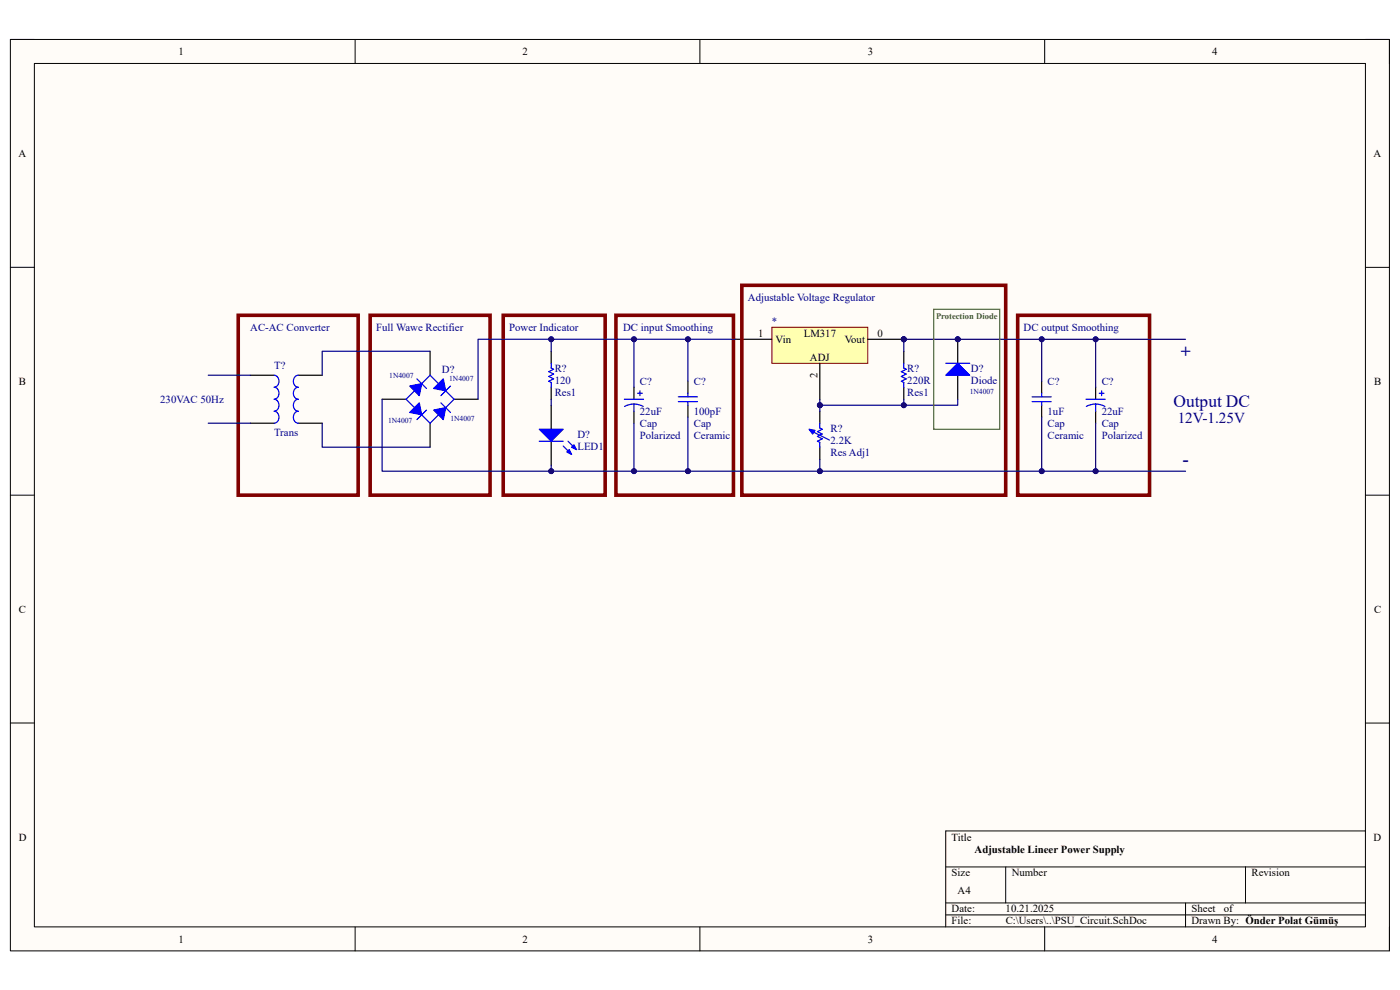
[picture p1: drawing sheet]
<svg xmlns="http://www.w3.org/2000/svg" width="297mm" height="210mm" viewBox="0 0 297 210" stroke-linecap="round" stroke-linejoin="round" font-family="sans-serif">
<path d="M2.2 8.4h292.6v193.3h-292.6z" fill-rule="evenodd" fill="#fffcf8"/>
<path d="M2.2 8.4h292.6v193.3h-292.6z" fill="none" stroke="#000" stroke-width=".21"/>
<path d="M7.3 13.5h282.4v183.1h-282.4z" fill-rule="evenodd" fill="#fffcf8"/>
<g fill="none" stroke="#000" stroke-width=".21">
<path d="M2.2 8.4h5.1M7.3 13.5h282.4v183.1h-282.4zM75.3 8.4v5.1M148.5 8.4v5.1M221.6 8.4v5.1M289.7 8.4h5.1v5.1M2.2 56.7h5.1M289.7 56.7h5.1M2.2 105h5.1M289.7 105.1h5.1M2.2 153.4h5.1M289.7 153.4h5.1"/>
<path d="M289.7 176.3h-89.1v20.3M75.3 196.6v5.1M148.5 196.6v5.1M200.6 183.9h89.1M200.6 191.5h89.1M200.6 194.1h89.1M213.4 183.9v7.6M221.6 196.6v5.1M251.5 191.5v5.1M264.2 183.9v7.6M294.8 196.6v5.1"/>
</g>
<circle cx="191.7" cy="72" r=".51" fill="#000080"/>
<circle cx="191.7" cy="72" r=".51" fill="none" stroke="#000080" stroke-width=".21"/>
<path d="M163.7 69.4h20.4v7.7h-20.4z" fill-rule="evenodd" fill="#ffffb0"/>
<path d="M163.7 69.4h20.4v7.7h-20.4z" fill="none" stroke="#800000" stroke-width=".21"/>
<path d="M184.1 72h7.6" fill="none" stroke="#000" stroke-width=".25"/>
<circle cx="191.7" cy="72" r=".51" fill="#000080"/>
<circle cx="191.7" cy="72" r=".51" fill="none" stroke="#000080" stroke-width=".21"/>
<path d="M53.1 79.6h5.1M63.3 79.6h5M156.1 72h7.6M173.9 77.1v7.6M53.1 89.8h5.1M63.3 89.8h5M145.9 80.9v2.5M145.9 86v2.5M173.9 87.2v2.6M173.9 94.9v2.5M221 80.9v2.5M221 86v2.5" fill="none" stroke="#000" stroke-width=".25"/>
<path d="M58.2 79.6a1.31 1.31 0 0 1 1 1.3 1.31 1.31 0 0 1-1 1.2 1.31 1.31 0 0 1 1 1.3 1.31 1.31 0 0 1-1 1.3 1.31 1.31 0 0 1 1 1.3 1.31 1.31 0 0 1-1 1.2 1.31 1.31 0 0 1 1 1.3 1.31 1.31 0 0 1-1 1.3M63.3 79.6a1.3 1.3 0 0 0-1.1 1.3 1.3 1.3 0 0 0 1.1 1.2 1.3 1.3 0 0 0-1.1 1.3 1.3 1.3 0 0 0 1.1 1.3 1.31 1.31 0 0 0-1.1 1.3 1.31 1.31 0 0 0 1.1 1.2 1.3 1.3 0 0 0-1.1 1.3 1.3 1.3 0 0 0 1.1 1.3M143.9 84.2h4.1M143.9 85.2h4.1M145.9 83.4v.8M145.9 85.2v.8M172.4 91.6l3.6 1.7M173.9 89.8v1l.5 .3-1 .5 1 .5-1 .5 1 .5-1 .5 .5 .3v1M219 84.2h4M219 85.2h4M221 83.4v.8M221 85.2v.8" fill="none" stroke="#00f" stroke-width=".25"/>
<path d="M171.6 91.1l1.3 .2-.5 .8z" fill="#00f"/>
<path d="M91.2 79.6l5.1 5.1-5.1 5.1-5-5.1zM191.7 77.1v1l.5 .2-1 .5 1 .6-1 .5 1 .5-1 .5 .5 .2v1M88.4 80.4l2.1 2M171.6 91.1l1.3 .2-.5 .8z" fill="none" stroke="#00f" stroke-width=".25"/>
<path d="M91.2 74.5v5.1M191.7 74.5v2.6M81.1 84.7h5.1M91.2 89.8v5.1M96.3 84.7h5.1M191.7 82.1v2.6" fill="none" stroke="#000" stroke-width=".25"/>
<path d="M86.9 81.9l2.6-.5-.5 2.5z" fill="#00f"/>
<path d="M86.9 81.9l2.6-.5-.5 2.5zM95.6 81.9l-2.1 2" fill="none" stroke="#00f" stroke-width=".25"/>
<path d="M92 82.4l2-2 .6 2.5z" fill="#00f"/>
<path d="M90.5 87l-2.1 2M92 82.4l2-2 .6 2.5z" fill="none" stroke="#00f" stroke-width=".25"/>
<path d="M89 85.5l.5 2.5-2.6-.5z" fill="#00f"/>
<path d="M89 85.5l.5 2.5-2.6-.5zM93.5 85.5l2.1 2" fill="none" stroke="#00f" stroke-width=".25"/>
<path d="M92 87l2.6-.5-.6 2.5z" fill="#00f"/>
<path d="M92 87l2.6-.5-.6 2.5z" fill="none" stroke="#00f" stroke-width=".25"/>
<path d="M50.5 66.9h25.5v38.1h-25.5zM78.5 66.9h25.5v38.1h-25.5zM130.7 66.9h24.9v38.1h-24.9zM157.4 60.5h56v44.6h-56zM215.9 66.9h28v38.2h-28z" fill="none" stroke="#800000" stroke-width=".76"/>
<path d="M116.9 86v5.1M116.9 93.6v5.1" fill="none" stroke="#000" stroke-width=".25"/>
<path d="M114.4 91.1h5.1l-2.6 2.5z" fill="#00f"/>
<path d="M114.4 91.1h5.1l-2.6 2.5zM119.5 94.6l1.8 1.8M120.5 93.6l1.8 1.8" fill="none" stroke="#00f" stroke-width=".25"/>
<path d="M120.2 95.9l.6-.5 .5 1z" fill="#00f"/>
<path d="M120.2 95.9l.6-.5 .5 1z" fill="none" stroke="#00f" stroke-width=".25"/>
<path d="M121.3 94.9l.5-.5 .5 1z" fill="#00f"/>
<g fill="none" stroke="#00f" stroke-width=".25">
<path d="M116.9 77.1v1l.5 .2-1 .5 1 .5-1 .6 1 .5-1 .5 .5 .2v1M114.4 93.6h5.1M121.3 94.9l.5-.5 .5 1zM132.5 84.7h4M134.5 85.7l1.2 .2 .8 .3M134.5 85.7l-1.2 .2-.8 .3M134.5 85.7v1.5M135.3 83.4h1M135.8 82.9v1M230.4 84.7h4.1M232.4 85.7l1.3 .2 .7 .3M232.4 85.7l-1.2 .2-.7 .3"/>
<path d="M232.4 85.7v1.5M233.2 83.4h1M233.7 82.9v1"/>
</g>
<path d="M116.9 74.5v2.6M116.9 82.1v2.6M134.5 82.1v2.6M134.5 87.2v2.6M232.4 82.1v2.6M232.4 87.2v2.6" fill="none" stroke="#000" stroke-width=".25"/>
<path d="M106.8 66.9h21.6v38.1h-21.6z" fill="none" stroke="#800000" stroke-width=".76"/>
<path d="M173.9 97.4v2.6" fill="none" stroke="#000080" stroke-width=".25"/>
<circle cx="173.9" cy="100" r=".51" fill="#000080"/>
<circle cx="173.9" cy="100" r=".51" fill="none" stroke="#000080" stroke-width=".21"/>
<path d="M173.9 86v1.2" fill="none" stroke="#000080" stroke-width=".25"/>
<circle cx="173.9" cy="86" r=".51" fill="#000080"/>
<circle cx="173.9" cy="86" r=".51" fill="none" stroke="#000080" stroke-width=".21"/>
<path d="M191.7 72v2.5" fill="none" stroke="#000080" stroke-width=".25"/>
<circle cx="191.7" cy="72" r=".51" fill="#000080"/>
<circle cx="191.7" cy="72" r=".51" fill="none" stroke="#000080" stroke-width=".21"/>
<path d="M91.2 74.5h-22.9v5.1M191.7 72h59.8M68.3 89.8v5.1h22.9" fill="none" stroke="#000080" stroke-width=".25"/>
<circle cx="191.7" cy="72" r=".51" fill="#000080"/>
<circle cx="191.7" cy="72" r=".51" fill="none" stroke="#000080" stroke-width=".21"/>
<circle cx="203.2" cy="72" r=".51" fill="#000080"/>
<circle cx="203.2" cy="72" r=".51" fill="none" stroke="#000080" stroke-width=".21"/>
<circle cx="221" cy="72" r=".51" fill="#000080"/>
<circle cx="221" cy="72" r=".51" fill="none" stroke="#000080" stroke-width=".21"/>
<circle cx="232.4" cy="72" r=".51" fill="#000080"/>
<circle cx="232.4" cy="72" r=".51" fill="none" stroke="#000080" stroke-width=".21"/>
<path d="M44.2 79.6h8.9M116.9 72v2.5M44.2 89.8h8.9" fill="none" stroke="#000080" stroke-width=".25"/>
<circle cx="116.9" cy="72" r=".51" fill="#000080"/>
<circle cx="116.9" cy="72" r=".51" fill="none" stroke="#000080" stroke-width=".21"/>
<path d="M116.9 84.7v1.3M116.9 98.7v1.3" fill="none" stroke="#000080" stroke-width=".25"/>
<circle cx="116.9" cy="100" r=".51" fill="#000080"/>
<circle cx="116.9" cy="100" r=".51" fill="none" stroke="#000080" stroke-width=".21"/>
<path d="M81.1 84.7v15.3h170.4" fill="none" stroke="#000080" stroke-width=".25"/>
<circle cx="116.9" cy="100" r=".51" fill="#000080"/>
<circle cx="116.9" cy="100" r=".51" fill="none" stroke="#000080" stroke-width=".21"/>
<circle cx="134.5" cy="100" r=".51" fill="#000080"/>
<circle cx="134.5" cy="100" r=".51" fill="none" stroke="#000080" stroke-width=".21"/>
<circle cx="145.9" cy="100" r=".51" fill="#000080"/>
<circle cx="145.9" cy="100" r=".51" fill="none" stroke="#000080" stroke-width=".21"/>
<circle cx="173.9" cy="100" r=".51" fill="#000080"/>
<circle cx="173.9" cy="100" r=".51" fill="none" stroke="#000080" stroke-width=".21"/>
<circle cx="221" cy="100" r=".51" fill="#000080"/>
<circle cx="221" cy="100" r=".51" fill="none" stroke="#000080" stroke-width=".21"/>
<circle cx="232.4" cy="100" r=".51" fill="#000080"/>
<circle cx="232.4" cy="100" r=".51" fill="none" stroke="#000080" stroke-width=".21"/>
<path d="M156.1 72h-54.7v12.7" fill="none" stroke="#000080" stroke-width=".25"/>
<circle cx="116.9" cy="72" r=".51" fill="#000080"/>
<circle cx="116.9" cy="72" r=".51" fill="none" stroke="#000080" stroke-width=".21"/>
<circle cx="134.5" cy="72" r=".51" fill="#000080"/>
<circle cx="134.5" cy="72" r=".51" fill="none" stroke="#000080" stroke-width=".21"/>
<circle cx="145.9" cy="72" r=".51" fill="#000080"/>
<circle cx="145.9" cy="72" r=".51" fill="none" stroke="#000080" stroke-width=".21"/>
<path d="M134.5 72v10.1" fill="none" stroke="#000080" stroke-width=".25"/>
<circle cx="134.5" cy="72" r=".51" fill="#000080"/>
<circle cx="134.5" cy="72" r=".51" fill="none" stroke="#000080" stroke-width=".21"/>
<path d="M145.9 88.5v11.5" fill="none" stroke="#000080" stroke-width=".25"/>
<circle cx="145.9" cy="100" r=".51" fill="#000080"/>
<circle cx="145.9" cy="100" r=".51" fill="none" stroke="#000080" stroke-width=".21"/>
<path d="M145.9 72v8.9" fill="none" stroke="#000080" stroke-width=".25"/>
<circle cx="145.9" cy="72" r=".51" fill="#000080"/>
<circle cx="145.9" cy="72" r=".51" fill="none" stroke="#000080" stroke-width=".21"/>
<path d="M134.5 89.8v10.2" fill="none" stroke="#000080" stroke-width=".25"/>
<circle cx="134.5" cy="100" r=".51" fill="#000080"/>
<circle cx="134.5" cy="100" r=".51" fill="none" stroke="#000080" stroke-width=".21"/>
<path d="M232.4 72v10.1" fill="none" stroke="#000080" stroke-width=".25"/>
<circle cx="232.4" cy="72" r=".51" fill="#000080"/>
<circle cx="232.4" cy="72" r=".51" fill="none" stroke="#000080" stroke-width=".21"/>
<path d="M232.4 89.8v10.2" fill="none" stroke="#000080" stroke-width=".25"/>
<circle cx="232.4" cy="100" r=".51" fill="#000080"/>
<circle cx="232.4" cy="100" r=".51" fill="none" stroke="#000080" stroke-width=".21"/>
<path d="M221 88.5v11.5" fill="none" stroke="#000080" stroke-width=".25"/>
<circle cx="221" cy="100" r=".51" fill="#000080"/>
<circle cx="221" cy="100" r=".51" fill="none" stroke="#000080" stroke-width=".21"/>
<path d="M221 72v8.9" fill="none" stroke="#000080" stroke-width=".25"/>
<circle cx="221" cy="72" r=".51" fill="#000080"/>
<circle cx="221" cy="72" r=".51" fill="none" stroke="#000080" stroke-width=".21"/>
<path d="M173.9 84.7v1.3" fill="none" stroke="#000080" stroke-width=".25"/>
<circle cx="173.9" cy="86" r=".51" fill="#000080"/>
<circle cx="173.9" cy="86" r=".51" fill="none" stroke="#000080" stroke-width=".21"/>
<path d="M191.7 84.7v1.3h-17.8" fill="none" stroke="#000080" stroke-width=".25"/>
<circle cx="173.9" cy="86" r=".51" fill="#000080"/>
<circle cx="173.9" cy="86" r=".51" fill="none" stroke="#000080" stroke-width=".21"/>
<circle cx="191.7" cy="86" r=".51" fill="#000080"/>
<circle cx="191.7" cy="86" r=".51" fill="none" stroke="#000080" stroke-width=".21"/>
<circle cx="203.2" cy="72" r=".51" fill="#000080"/>
<circle cx="203.2" cy="72" r=".51" fill="none" stroke="#000080" stroke-width=".21"/>
<path d="M203.2 72v5.1M203.2 79.6v5.1" fill="none" stroke="#000" stroke-width=".25"/>
<circle cx="203.2" cy="72" r=".51" fill="#000080"/>
<circle cx="203.2" cy="72" r=".51" fill="none" stroke="#000080" stroke-width=".21"/>
<path d="M203.2 77.1l2.5 2.5h-5.1z" fill="#00f"/>
<path d="M200.6 77.1h5.1M203.2 77.1l2.5 2.5h-5.1z" fill="none" stroke="#00f" stroke-width=".25"/>
<path d="M203.2 84.7v1.3h-11.5" fill="none" stroke="#000080" stroke-width=".25"/>
<circle cx="191.7" cy="86" r=".51" fill="#000080"/>
<circle cx="191.7" cy="86" r=".51" fill="none" stroke="#000080" stroke-width=".21"/>
<path d="M198.1 65.6h14v25.5h-14z" fill="none" stroke="#38761d" stroke-width=".25"/>
<g font-size="3.7" fill="#000080">
<text x="250.5" y="75.7">+</text>
<text x="249" y="86.4">Output DC</text>
<text x="251" y="98.6">-</text>
</g>
<text font-size="3.2" fill="#000080" x="249.9" y="89.8">12V-1.25V</text>
<g font-size="2.3">
<text x="37.9" y="11.7">1</text>
<text x="110.9" y="11.7">2</text>
<text x="184.1" y="11.7">3</text>
<text x="257.1" y="11.7">4</text>
<text x="3.9" y="33.3">A</text>
<text x="291.4" y="33.3">A</text>
<text x="160.8" y="71.5">1</text>
<text x="170.5" y="71.5">LM317</text>
<text x="186.1" y="71.5">0</text>
<text x="164.5" y="72.7">Vin</text>
<text x="171.8" y="76.5">ADJ</text>
<text x="179.2" y="72.7">Vout</text>
<text x="4" y="81.6">B</text>
<text x="173.4" y="80.1" transform="rotate(-90 173.4 80.1)">2</text>
<text x="291.5" y="81.6">B</text>
<text x="4" y="130">C</text>
<text x="291.5" y="130">C</text>
<text x="4" y="178.3">D</text>
<text x="201.9" y="178.3">Title</text>
<text x="291.4" y="178.3">D</text>
<text x="201.9" y="185.9">Size</text>
<text x="206.8" y="180.8">Adjustable Lineer Power Supply</text>
<text x="214.6" y="185.9">Number</text>
<text x="265.5" y="185.9">Revision</text>
<text x="203.2" y="189.7">A4</text>
<text x="201.9" y="193.5">Date:</text>
<text x="201.9" y="196.1">File:</text>
<text x="213.3" y="193.5">10.21.2025</text>
<text x="213.4" y="196.1">C:\Users\..\PSU_Circuit.SchDoc</text>
<text x="252.8" y="196.1">Drawn By: Önder Polat Gümüş</text>
<text x="252.8" y="193.5">Sheet</text>
<text x="259.6" y="193.5">of</text>
<text x="37.9" y="199.9">1</text>
<text x="110.9" y="199.9">2</text>
<text x="184.1" y="199.9">3</text>
<text x="257.1" y="199.9">4</text>
</g>
<g font-size="2.3" fill="#000080">
<text x="158.7" y="63.8">Adjustable Voltage Regulator</text>
<text x="53.1" y="70.2">AC-AC Converter</text>
<text x="79.8" y="70.2">Full Wawe Rectifier</text>
<text x="108" y="70.2">Power Indicator</text>
<text x="132.2" y="70.2">DC input Smoothing</text>
<text x="163.7" y="68.9">*</text>
<text x="217.2" y="70.2">DC output Smoothing</text>
<text x="58.2" y="78.3">T?</text>
<text x="93.8" y="79.1">D?</text>
<text x="117.7" y="81.4">120</text>
<text x="117.7" y="78.8">R?</text>
<text x="117.7" y="83.9">Res1</text>
<text x="135.8" y="81.6">C?</text>
<text x="147.2" y="81.6">C?</text>
<text x="192.5" y="81.4">220R</text>
<text x="192.5" y="78.8">R?</text>
<text x="192.5" y="83.9">Res1</text>
<text x="206" y="78.8">D?</text>
<text x="206" y="81.4">Diode</text>
<text x="222.2" y="81.6">C?</text>
<text x="233.7" y="81.6">C?</text>
<text x="34" y="85.4">230VAC 50Hz</text>
<text x="135.8" y="88">22uF</text>
<text x="147.2" y="88">100pF</text>
<text x="222.2" y="88">1uF</text>
<text x="233.7" y="88">22uF</text>
<text x="58.2" y="92.6">Trans</text>
<text x="122.5" y="92.8">D?</text>
<text x="122.5" y="95.4">LED1</text>
<text x="135.8" y="90.6">Cap</text>
<text x="135.8" y="93.1">Polarized</text>
<text x="147.2" y="90.6">Cap</text>
<text x="147.2" y="93.1">Ceramic</text>
<text x="176.2" y="94.1">2.2K</text>
<text x="176.2" y="91.6">R?</text>
<text x="222.2" y="90.6">Cap</text>
<text x="222.2" y="93.1">Ceramic</text>
<text x="233.7" y="90.6">Cap</text>
<text x="233.7" y="93.1">Polarized</text>
<text x="176.2" y="96.6">Res Adj1</text>
</g>
<text font-size="1.8" fill="#38761d" x="198.6" y="67.7">Protection Diode</text>
<g font-size="1.6" fill="#000080">
<text x="82.6" y="80.3">1N4007</text>
<text x="95.3" y="80.8">1N4007</text>
<text x="205.7" y="83.6">1N4007</text>
<text x="82.3" y="89.7">1N4007</text>
<text x="95.5" y="89.4">1N4007</text>
</g>
</svg>
